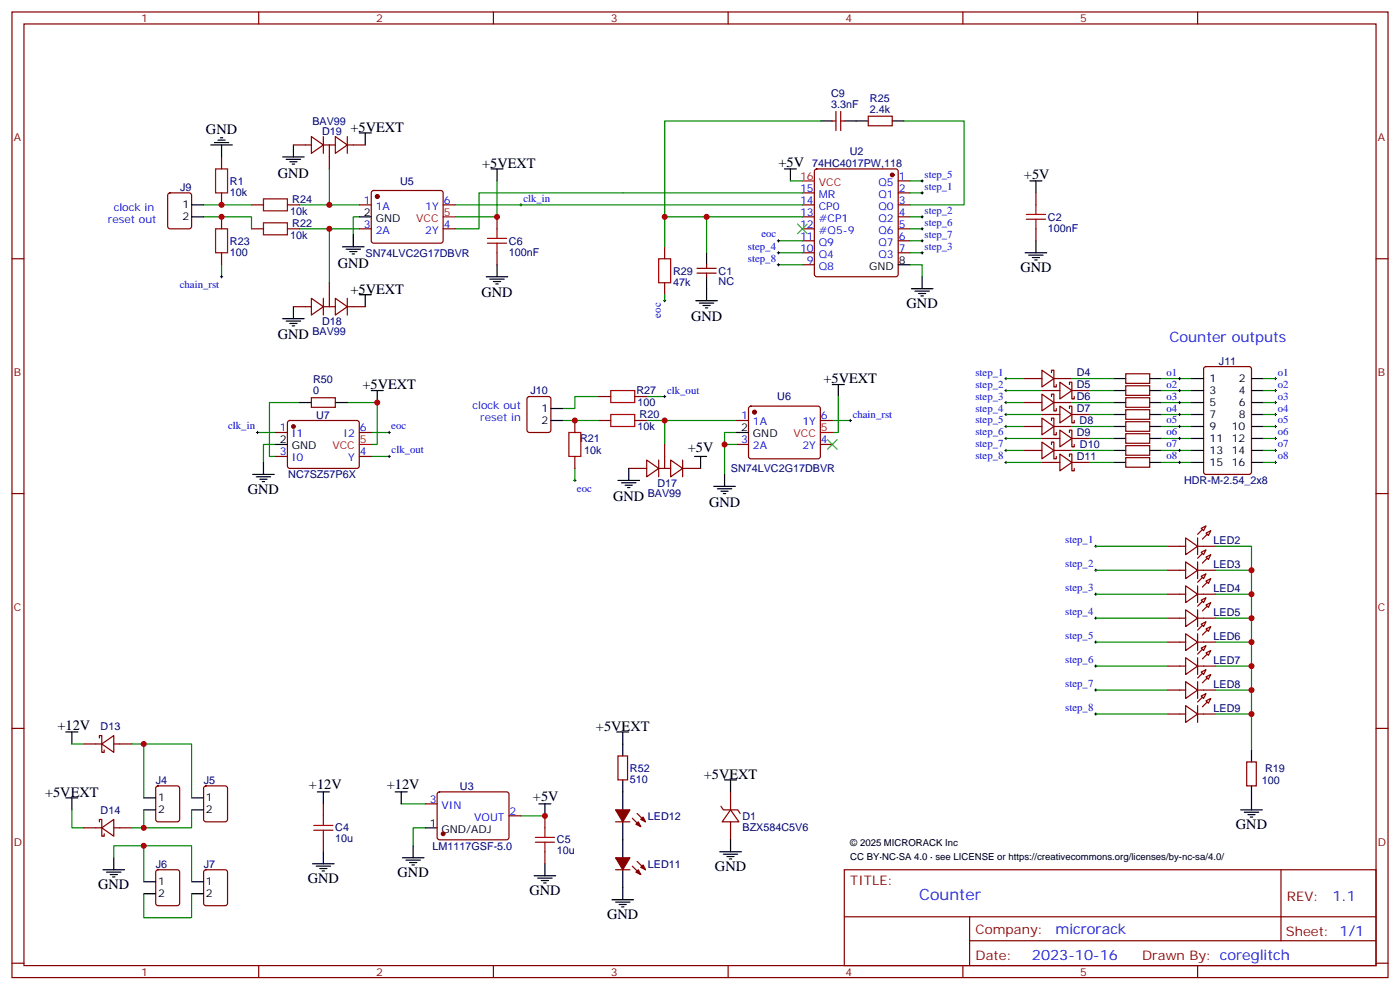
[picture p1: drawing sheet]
<svg xmlns="http://www.w3.org/2000/svg" width="412mm" height="292mm" viewBox="0 0 412 292" stroke-linecap="round" stroke-linejoin="round" font-family="sans-serif">
<g fill="none" stroke="#870000" stroke-width=".35">
<path d="M3.5 3.5h405.4v284.4h-405.4zM7.1 7.1h398.2v277.2h-398.2zM76.2 3.5v3.6M145.3 3.5v3.6M214.5 3.5v3.6M283.6 3.5v3.6M352.8 3.5v3.6M245.2 35.6h1M246.2 32.8v5.7M247.6 32.8v5.7M247.6 35.6h1.1M255.8 34.2h7v2.8h-7z"/>
<path d="M49.6 57l.5-.2h5.6l.7 .4v9.5l-.4 .6-5.9 .1-.7-.5v-9.4zM65.3 46.2v3.5M65.3 56.8v3.5M86.4 42.7h5.3M91.7 40.2l3.5 2.5-3.5 2.5zM95.2 40.2v5M95.2 42.7h3.6M97 42.7v7M98.8 40.2l3.5 2.5-3.5 2.5zM102.3 40.2v5M102.3 42.7h5.3M109.6 56.3l.5-.2h19.7l.5 .2 .2 .5v14.4l-.7 .4-20-.1-.4-.6v-14.1z"/>
<path d="M236.4 56.8h3.5M240.1 49.9l.5-.2h23.3l.5 .2 .2 .5v30.4l-.3 .5-.4 .2h-23.3l-.5-.2-.2-.5v-30.4zM264.6 53.3h3.5M264.6 56.8h3.5M305.2 56.8v3.5M3.5 76.2h3.6M65.3 63.9v3.5M65.3 74.4v3.6M74.1 60.3h3.5M74.1 67.4h3.5M84.7 60.3h3.5M84.7 67.4h3.5"/>
<path d="M105.8 60.3h3.6M105.8 67.4h3.6M130.5 60.3h3.6M130.5 67.4h3.6M146.4 63.9v3.5M146.4 74.4v3.6M195.8 72.7v3.5M205.3 79h5.7M208.1 78v1M236.4 60.3h3.5M236.4 63.9h3.5M236.4 67.4h3.5"/>
<path d="M236.4 70.9h3.5M236.4 74.4h3.5M236.4 78h3.5M264.6 60.3h3.5M264.6 63.9h3.5M264.6 67.4h3.5M264.6 70.9h3.5M264.6 74.4h3.5M305.2 67.4v3.5M405.3 76.2h3.6M86.4 90.3h5.3M91.7 87.8l3.5 2.5-3.5 2.5z"/>
<path d="M95.2 87.8v5M95.2 90.3h3.6M97 83.3v7M98.8 87.8l3.5 2.5-3.5 2.5zM102.3 90.3h5.3M102.3 87.8v5M195.8 83.3v3.5M205.3 80.4h5.7M208.1 80.4v1.1M91.7 117.1h7.1v2.8h-7.1zM155.5 117l.4-.2h5.7l.6 .4 .1 9.4-.5 .7-5.9 .1-.6-.5-.1-9.4zM176.4 116.8h3.5"/>
<path d="M187 116.8h3.5M220.7 119.8l.5-.2h19.7l.5 .2 .3 .5-.1 14.4-.7 .4-20-.1-.4-.6v-14.1zM301.6 111.5h5.3M301.6 118.5h5.3M306.9 109l3.5 2.5-3.5 2.4zM306.9 116.1l3.5 2.4-3.5 2.5zM306.9 115h5.3M309.7 109.7v-.7h.7v4.9h.7v-.7M309.7 116.8v-.7h.7v4.9h.7v-.7M310.4 111.5h5.3M310.4 118.5h5.3M312.2 112.5l3.5 2.5-3.5 2.5z"/>
<path d="M312.2 119.6l3.5 2.5-3.5 2.4zM315 113.2v-.7h.7v5h.7v-.7M315.7 115h5.3M331.6 110.1h7.1v2.8h-7.1zM331.6 113.6h7.1v2.8h-7.1zM331.6 117.1h7.1v2.8h-7.1zM354.8 108.2l.4-.3h12.7l.7 .5 .1 30.6-.5 .6-13 .1-.6-.5-.1-30.5zM81.1 127.4h3.6M81.1 134.4h3.6M84.9 124l.5-.2 20 .1 .4 .6v13l-.7 .4h-20l-.4-.7v-12.7zM105.8 127.4h3.6M105.8 134.4h3.6"/>
<path d="M169.3 123.8v3.6M169.3 134.4v3.5M176.4 123.8h3.5M185.2 137.9h5.3M187 123.8h3.5M190.5 135.5l3.5 2.4-3.5 2.5zM194 137.9h3.6M194 135.5v4.9M195.8 130.9v7M197.6 135.5l3.5 2.4-3.5 2.5zM201.1 137.9h5.3M201.1 135.5v4.9"/>
<path d="M217 123.8h3.5M217 130.9h3.5M241.7 123.8h3.5M241.7 130.9h3.5M301.6 125.6h5.3M301.6 132.6h5.3M306.9 123.1l3.5 2.5-3.5 2.5zM306.9 130.2l3.5 2.4-3.5 2.5zM306.9 122.1h5.3M306.9 129.1h5.3M306.9 136.2h5.3M309.7 123.8v-.7h.7v5h.7v-.7"/>
<path d="M309.7 130.9v-.7h.7v4.9h.7v-.7M310.4 125.6h5.3M310.4 132.6h5.3M312.2 126.6l3.5 2.5-3.5 2.5zM312.2 133.7l3.5 2.5-3.5 2.4zM315 120.3v-.7h.7v4.9h.7v-.7M315 127.4v-.8h.7v5h.7v-.7M315 134.4v-.7h.7v4.9h.7v-.7M315.7 122.1h5.3M315.7 129.1h5.3M315.7 136.2h5.3M331.6 124.2h7.1v2.8h-7.1z"/>
<path d="M331.6 120.6h7.1v2.9h-7.1zM331.6 134.8h7.1v2.8h-7.1zM331.6 127.7h7.1v2.8h-7.1zM331.6 131.2h7.1v2.9h-7.1zM3.5 145.3h3.6M349.2 158.4l3.6 2.5-3.6 2.4zM352.8 158.4v4.9M353.8 155.6l1.4-.7-.7 1.4zM355.2 157l1.5-.7-.7 1.4zM405.3 145.3h3.6M344 160.9h5.2M344 167.9h5.2"/>
<path d="M344 175h5.2M349.2 165.5l3.6 2.4-3.6 2.5zM349.2 172.5l3.6 2.5-3.6 2.4zM349.2 179.6l3.6 2.4-3.6 2.5zM352.8 165.5v4.9M352.8 172.5v4.9M352.8 179.6v4.9M352.8 160.9h5.3M352.8 167.9h5.3M352.8 175h5.3M353.8 162.6l1.4-.7-.7 1.4zM353.8 169.7l1.4-.7-.7 1.4z"/>
<path d="M353.8 176.7l1.4-.7-.7 1.4zM355.2 164l1.5-.7-.7 1.4zM355.2 171.1l1.5-.7-.7 1.4zM355.2 178.2l1.5-.8-.7 1.5zM344 182h5.2M344 189.1h5.2M344 196.1h5.2M349.2 186.6l3.6 2.5-3.6 2.5zM349.2 193.7l3.6 2.4-3.6 2.5zM352.8 186.6v5M352.8 193.7v4.9M352.8 182h5.3"/>
<path d="M352.8 189.1h5.3M352.8 196.1h5.3M353.8 183.8l1.4-.7-.7 1.4zM353.8 190.9l1.4-.8-.7 1.5zM353.8 197.9l1.4-.7-.7 1.4zM355.2 185.2l1.5-.7-.7 1.4zM355.2 192.3l1.5-.7-.7 1.4zM355.2 199.3l1.5-.7-.7 1.4zM3.5 214.5h3.6M24.7 219.1h5.3M29.3 217.3v-.7h.7v4.9h.7v-.7M30 219.1l3.5-2.5v4.9z"/>
<path d="M33.5 219.1h5.3M344 203.2h5.2M344 210.3h5.2M349.2 200.7l3.6 2.5-3.6 2.5zM349.2 207.8l3.6 2.5-3.6 2.4zM352.8 200.7v5M352.8 207.8v4.9M352.8 203.2h5.3M352.8 210.3h5.3M353.8 205l1.4-.7-.7 1.4zM355.2 206.4l1.5-.7-.7 1.4zM405.3 214.5h3.6"/>
<path d="M46.1 231.6l.5-.2h5.6l.7 .5v9.4l-.4 .7h-5.9l-.7-.5v-9.4zM60.2 231.6l.5-.2h5.6l.7 .5v9.4l-.4 .7h-5.9l-.7-.5v-9.4zM95.2 236.7v3.5M125.2 236.7h3.6M129 233.4l.5-.2h20l.4 .7v13l-.7 .4-20-.1-.4-.6v-12.7zM182 222.6h2.9v7.1h-2.9zM187.7 239.5l2.4 2.5M212.4 237.4l.7 1.1h4.2l.7 1M215.2 238.5l2.5 3.5h-5zM215.2 233.2v5.3M367.2 224.4h2.9v7h-2.9zM24.7 243.8h5.3"/>
<path d="M29.3 242v-.7h.7v4.9h.7v-.7M30 243.8l3.5-2.5v4.9zM33.5 243.8h5.3M46.1 256.3l.5-.2h5.6l.7 .4v9.5l-.4 .6-5.9 .1-.7-.5v-9.4zM60.2 256.3l.5-.2h5.6l.7 .4v9.5l-.4 .6-5.9 .1-.7-.5v-9.4zM95.2 247.3v3.5M149.9 240.2h3.6M160.5 240.2v3.6M160.5 250.8v3.6M181.3 256.1h4.3M181.3 242h4.3M186.3 255.1l2.4 2.4"/>
<path d="M186.3 240.9l2.4 2.5M187.7 253.6l2.4 2.5M215.2 242v5.3M248.7 256.1h156.6v28.2h-156.6zM377.3 256.1v20.9M248.7 270h156.5M285.6 277h119.6M285.6 270v14.1M3.5 283.6h3.6M76.2 284.3v3.6M145.3 284.3v3.6M214.5 284.3v3.6"/>
<path d="M283.6 284.3v3.6M352.8 284.3v3.6M405.3 283.6h3.6"/>
</g>
<g fill="none" stroke="#000" stroke-width=".35">
<path d="M105.8 39.2h3.6M107.6 39.2v3.5M241.7 35.6h3.5M248.7 35.6h7.1M262.8 35.6h3.5M62.1 42.7h6.3M63.1 42h4.3M64.2 41.3h2.1M64.9 40.6h.7M65.3 42.7v3.5M83.3 46.2h6.3M84.3 46.9h4.2"/>
<path d="M85.4 47.6h2.1M86.1 48.3h.7M86.4 42.7v3.5M144.6 49.7h3.6M146.4 49.7v3.6M231.1 49.7h3.5M232.8 49.7v3.6M303.4 53.3h3.5M305.2 53.3v3.5M56.4 63.9h3.6M56.4 60.3h3.6M100.9 72.7h6.3"/>
<path d="M102 73.4h4.2M103 74.1h2.1M103.7 74.8h.7M104.1 69.1v3.6M105.8 63.9h3.6M146.4 78v3.5M208.1 74.4v3.6M264.6 78h3.5M302 74.4h6.3M303 75.1h4.3M304.1 75.8h2.1M304.8 76.6h.7"/>
<path d="M305.2 70.9v3.5M83.3 93.8h6.3M84.3 94.5h4.2M85.4 95.2h2.1M86.1 96h.7M86.4 90.3v3.5M105.8 86.8h3.6M107.6 86.8v3.5M143.2 81.5h6.4M144.3 82.2h4.2M145.3 82.9h2.2M146 83.6h.8"/>
<path d="M205 88.5h6.3M206 89.3h4.3M207.1 90h2.1M207.8 90.7h.7M208.1 81.5v7M268.5 85h6.3M269.5 85.7h4.3M270.6 86.4h2.1M271.3 87.1h.7M271.6 81.5v3.5M88.2 118.5h3.5M98.8 118.5h3.5"/>
<path d="M109.4 115h3.5M111.1 115v3.5M245.2 113.2h3.5M246.9 113.2v3.6M328.1 111.5h3.5M328.1 115h3.5M328.1 118.5h3.5M338.7 111.5h3.5M338.7 115h3.5M338.7 118.5h3.5M351 111.5h3.5M351 115h3.5"/>
<path d="M351 118.5h3.5M368.7 111.5h3.5M368.7 115h3.5M368.7 118.5h3.5M74.4 139.7h6.4M77.6 136.2v3.5M81.1 130.9h3.6M162.3 120.3h3.5M162.3 123.8h3.5M185.2 137.9v3.6M204.6 134.4h3.5M206.4 134.4v3.5"/>
<path d="M213.4 139.7v3.5M217 127.4h3.5M328.1 125.6h3.5M328.1 122.1h3.5M328.1 136.2h3.5M328.1 129.1h3.5M328.1 132.6h3.5M338.7 125.6h3.5M338.7 122.1h3.5M338.7 136.2h3.5M338.7 129.1h3.5M338.7 132.6h3.5"/>
<path d="M351 125.6h3.5M351 122.1h3.5M351 136.2h3.5M351 129.1h3.5M351 132.6h3.5M368.7 125.6h3.5M368.7 122.1h3.5M368.7 136.2h3.5M368.7 129.1h3.5M368.7 132.6h3.5M75.5 140.4h4.2M76.6 141.1h2.1"/>
<path d="M77.3 141.8h.7M182 141.5h6.4M183.1 142.2h4.2M184.1 142.9h2.2M184.9 143.6h.7M210.3 143.2h6.3M211.3 143.9h4.2M212.4 144.6h2.1M213.1 145.3h.7M19.4 215.5h3.5M21.2 215.5v3.6M181.7 215.5h3.5"/>
<path d="M183.4 215.5v7.1M19.4 235h3.5M21.2 235v3.5M42.3 235h3.6M42.3 238.5h3.6M56.4 235h3.6M56.4 238.5h3.6M93.5 233.2h3.5M95.2 233.2v3.5M116.4 233.2h3.5M118.2 233.2v3.5M158.7 236.7h3.6"/>
<path d="M160.5 236.7v3.5M183.4 229.7v8.8M213.4 229.7h3.6M215.2 229.7v3.5M365.5 238.5h6.3M366.5 239.2h4.3M367.6 239.9h2.1M368.7 220.8v3.6M368.7 231.4v7.1M30.3 256.1h6.4M31.4 256.8h4.2M32.5 257.5h2.1"/>
<path d="M33.2 258.2h.7M33.5 252.6v3.5M42.3 259.6h3.6M56.4 259.6h3.6M92.1 254.4h6.3M93.1 255.1h4.3M94.2 255.8h2.1M94.9 256.5h.7M95.2 250.8v3.6M118.5 252.6h6.4M119.6 253.3h4.2M120.6 254h2.2"/>
<path d="M121.4 254.7h.7M121.7 249.1v3.5M125.2 243.8h3.6M157.3 257.9h6.4M158.4 258.6h4.2M159.5 259.3h2.1M160.2 260h.7M160.5 254.4v3.5M183.4 242v10.6M183.4 256.1v8.8M212 250.8h6.4M213.1 251.5h4.2"/>
<path d="M214.1 252.2h2.2M214.8 252.9h.7M215.2 247.3v3.5M368.3 240.6h.7M42.3 263.2h3.6M56.4 263.2h3.6M180.3 264.9h6.3M181.3 265.6h4.3M182.4 266.3h2.1M183.1 267.1h.7"/>
</g>
<g fill="none" stroke="#a10000" stroke-width=".35">
<path d="M63.5 49.7h3.5v7.1h-3.5zM77.6 58.6h7.1v3.5h-7.1zM63.5 67.4h3.5v7h-3.5zM77.6 65.6h7.1v3.5h-7.1zM143.6 71.6h5.6M143.6 70.2h5.6M146.4 67.4v2.8M146.4 71.6v2.8M194 76.2h3.6v7.1h-3.6zM302.3 64.6h5.7M302.3 63.1h5.7M305.2 60.3v2.8"/>
<path d="M305.2 64.6v2.8M179.9 115h7.1v3.5h-7.1zM167.6 127.4h3.5v7h-3.5zM179.9 122.1h7.1v3.5h-7.1zM92.4 244.5h5.7M92.4 243.1h5.7M95.2 240.2v2.9M95.2 244.5v2.8M157.7 248h5.6M157.7 246.6h5.6M160.5 243.8v2.8M160.5 248v2.8"/>
</g>
<g fill="none" stroke="#008700" stroke-width=".35">
<path d="M241.7 35.6h-45.9v28.3M266.3 35.6h17.7v24.7h-15.9M97 49.7v10.6M146.4 53.3v10.6h-12.3M232.8 53.3h3.6M236.4 56.8h-95.3v10.6h-7M268.1 56.8h3.5M268.1 53.3h3.5M60 63.9h14.1v3.5M60 60.3h14.1M65.3 78v3.5M88.2 60.3h17.6"/>
<path d="M88.2 67.4h17.6M97 67.4v15.9M105.8 63.9h-1.7v5.2M134.1 60.3h102.3M208.1 63.9v10.5M229.3 74.4h7.1M229.3 70.9h7.1M229.3 78h7.1M236.4 63.9h-40.6v8.8M268.1 78h3.5v3.5M268.1 74.4h3.5M268.1 63.9h3.5"/>
<path d="M268.1 67.4h3.5M268.1 70.9h3.5M195.8 86.8v1.7M88.2 118.5h-8.8v15.9h1.7M102.3 118.5h8.8v12.4h-1.7M176.4 116.8h-7.1v3.5h-3.5M190.5 116.8h5.3M246.9 116.8v10.6h-1.7M296.3 111.5h5.3M296.3 118.5h5.3M296.3 115h10.6M315.7 111.5h12.4"/>
<path d="M315.7 118.5h12.4M321 115h7.1M342.2 118.5h8.8M342.2 115h8.8M342.2 111.5h8.8M372.2 111.5h3.5M372.2 118.5h3.5M372.2 115h3.5M75.8 127.4h5.3M81.1 130.9h-3.5v5.3M109.4 134.4h5.3M109.4 127.4h5.3"/>
<path d="M165.8 123.8h10.6M169.3 137.9v3.6M190.5 123.8h5.3v7.1M195.8 123.8h21.2M213.4 130.9h3.6M217 127.4h-3.6v12.3M245.2 123.8h5.3M296.3 125.6h5.3M296.3 132.6h5.3M296.3 122.1h10.6M296.3 129.1h10.6M296.3 136.2h10.6"/>
<path d="M315.7 125.6h12.4M315.7 132.6h12.4M321 122.1h7.1M321 129.1h7.1M321 136.2h7.1M342.2 132.6h8.8M342.2 129.1h8.8M342.2 136.2h8.8M342.2 122.1h8.8M342.2 125.6h8.8M372.2 125.6h3.5M372.2 132.6h3.5"/>
<path d="M372.2 122.1h3.5M372.2 129.1h3.5M372.2 136.2h3.5M322.8 160.9h21.2M322.8 167.9h21.2M322.8 175h21.2M358.1 160.9h10.6v59.9M358.1 167.9h10.6M358.1 175h10.6M322.8 182h21.2M322.8 189.1h21.2M322.8 196.1h21.2"/>
<path d="M358.1 182h10.6M358.1 189.1h10.6M358.1 196.1h10.6M21.2 219.1h3.5M38.8 219.1h17.6v15.9M42.3 219.1v15.9M322.8 203.2h21.2M322.8 210.3h21.2M358.1 203.2h10.6M358.1 210.3h10.6M21.2 238.5v5.3h3.5M42.3 238.5v5.3"/>
<path d="M56.4 238.5v5.3h-17.6M118.2 236.7h7M33.5 252.6v-3.5h22.9v10.5M42.3 249.1v10.5M125.2 243.8h-3.5v5.3M153.5 240.2h7M42.3 263.2v7h14.1v-7"/>
</g>
<g fill="#870000" stroke="#870000" stroke-width=".35">
<path d="M354.2 158.7l1.4-1.4z"/>
<path d="M354.2 155.9l-1.4 1.4z"/>
<path d="M354.2 165.8l1.4-1.4z"/>
<path d="M352.8 164.4l1.4-1.4z"/>
<path d="M354.2 172.9l1.4-1.5z"/>
<path d="M352.8 171.4l1.4-1.4z"/>
<path d="M354.2 179.9l1.4-1.4z"/>
<path d="M352.8 178.5l1.4-1.4z"/>
<path d="M354.2 187l1.4-1.4z"/>
<path d="M352.8 185.6l1.4-1.5z"/>
<path d="M354.2 194l1.4-1.4z"/>
<path d="M352.8 192.6l1.4-1.4z"/>
<path d="M354.2 201.1l1.4-1.4z"/>
<path d="M352.8 199.7l1.4-1.4z"/>
<path d="M355.6 206.7l-1.4 1.4z"/>
<path d="M352.8 206.7l1.4-1.4z"/>
<path d="M181.3 252.6h4.3l-2.2 3.5z"/>
<path d="M188 256.1l.7 1.4-1.4-.7z"/>
<path d="M188.7 255.4l.7-.7 .7 1.4z"/>
<path d="M181.3 238.5h4.3l-2.2 3.5z"/>
<path d="M187.3 242.7l.7-.7 .7 1.4z"/>
<path d="M188.7 241.3l.7-.7 .7 1.4z"/>
<circle cx="130.5" cy="245.5" r=".53"/>
<circle cx="262.8" cy="51.5" r=".53"/>
<circle cx="86.4" cy="125.6" r=".53"/>
<circle cx="222.2" cy="121.4" r=".53"/>
<circle cx="111.1" cy="57.9" r=".53"/>
</g>
<path d="M236.4 53.3h3.5M130.5 63.9h3.6M105.8 130.9h3.6M241.7 127.4h3.5" fill="none" stroke="#f00" stroke-width=".35"/>
<path d="M234.9 66l2.9 2.8M237.8 66l-2.9 2.8M243.8 129.5l2.8 2.8M246.6 129.5l-2.8 2.8" fill="none" stroke="#3c3" stroke-width=".35"/>
<g fill="none" stroke="#000" stroke-width=".29">
<path d="M153.5 60v.7M271.3 53.3h.7M271.3 56.8h.7M271.6 52.9v.7M271.6 56.4v.7M153.1 60.3h.7M229 70.9h.7M229 74.4h.7M229 78h.7M229.3 70.6v.7M229.3 74.1v.7M229.3 77.6v.7"/>
<path d="M271.3 70.9h.7M271.3 74.4h.7M271.3 63.9h.7M271.3 67.4h.7M271.6 63.5v.7M271.6 67v.7M271.6 70.6v.7M271.6 74.1v.7M64.9 81.5h.7M65.3 81.1v.7M195.4 88.5h.7M195.8 88.2v.7"/>
<path d="M195.4 116.8h.7M195.8 116.4v.7M296 111.5h.7M296 115h.7M296 118.5h.7M296.3 111.1v.7M296.3 114.7v.7M296.3 118.2v.7M347.1 111.5h.7M347.1 115h.7M347.1 118.5h.7M347.5 111.1v.7"/>
<path d="M347.5 114.7v.7M347.5 118.2v.7M375.4 111.5h.7M375.4 115h.7M375.4 118.5h.7M375.7 111.1v.7M375.7 114.7v.7M375.7 118.2v.7M75.5 127.4h.7M75.8 127v.7M114.3 127.4h.7M114.3 134.4h.7"/>
<path d="M114.7 127v.7M114.7 134.1v.7M250.1 123.8h.7M250.5 123.5v.7M296 122.1h.7M296 125.6h.7M296 129.1h.7M296 132.6h.7M296 136.2h.7M296.3 121.7v.7M296.3 125.2v.7M296.3 128.8v.7"/>
<path d="M296.3 132.3v.7M296.3 135.8v.7M347.1 122.1h.7M347.1 125.6h.7M347.1 129.1h.7M347.1 132.6h.7M347.1 136.2h.7M347.5 121.7v.7M347.5 125.2v.7M347.5 128.8v.7M347.5 132.3v.7M347.5 135.8v.7"/>
<path d="M375.4 122.1h.7M375.4 125.6h.7M375.4 129.1h.7M375.4 132.6h.7M375.4 136.2h.7M375.7 121.7v.7M375.7 125.2v.7M375.7 128.8v.7M375.7 132.3v.7M375.7 135.8v.7M169 141.5h.7M169.3 141.1v.7"/>
<path d="M322.4 175h.7M322.4 167.9h.7M322.4 160.9h.7M322.8 160.5v.7M322.8 167.6v.7M322.8 174.6v.7M322.4 196.1h.7M322.4 189.1h.7M322.4 182h.7M322.8 181.7v.7M322.8 188.7v.7M322.8 195.8v.7"/>
<path d="M322.4 210.3h.7M322.4 203.2h.7M322.8 202.8v.8M322.8 209.9v.7"/>
</g>
<g fill="#c00">
<circle cx="42.3" cy="219.1" r=".88"/>
<circle cx="42.3" cy="249.1" r=".88"/>
<circle cx="160.5" cy="240.2" r=".88"/>
<circle cx="195.8" cy="123.8" r=".88"/>
<circle cx="111.1" cy="118.5" r=".88"/>
<circle cx="169.3" cy="123.8" r=".88"/>
<circle cx="97" cy="67.4" r=".88"/>
<circle cx="65.3" cy="63.9" r=".88"/>
<circle cx="97" cy="60.3" r=".88"/>
<circle cx="146.4" cy="63.9" r=".88"/>
<circle cx="42.3" cy="243.8" r=".88"/>
<circle cx="368.7" cy="210.3" r=".88"/>
<circle cx="368.7" cy="203.2" r=".88"/>
<circle cx="368.7" cy="196.1" r=".88"/>
<circle cx="368.7" cy="189.1" r=".88"/>
<circle cx="368.7" cy="182" r=".88"/>
<circle cx="368.7" cy="175" r=".88"/>
<circle cx="368.7" cy="167.9" r=".88"/>
<circle cx="65.3" cy="60.3" r=".88"/>
<circle cx="213.4" cy="130.9" r=".88"/>
<circle cx="195.8" cy="63.9" r=".88"/>
<circle cx="208.1" cy="63.9" r=".88"/>
</g>
<text font-size="4.6" fill="#00f" x="270.8" y="265.1">Counter</text>
<g font-size="4.2">
<text x="60.7" y="39.4">GND</text>
<text x="103.2" y="38.8">+5VEXT</text>
<text x="81.8" y="52.3">GND</text>
<text x="142" y="49.4">+5VEXT</text>
<text x="229.3" y="49">+5V</text>
<text x="301.6" y="52.6">+5V</text>
<text x="99.5" y="78.8">GND</text>
<text x="300.6" y="80.1">GND</text>
<text x="103.2" y="86.5">+5VEXT</text>
<text x="141.8" y="87.5">GND</text>
<text x="203.6" y="94.5">GND</text>
<text x="267.1" y="90.7">GND</text>
<text x="81.8" y="99.9">GND</text>
<text x="242.6" y="112.9">+5VEXT</text>
<text x="106.7" y="114.7">+5VEXT</text>
<text x="202.6" y="133.2">+5V</text>
<text x="73" y="145.3">GND</text>
<text x="180.6" y="147.6">GND</text>
<text x="208.9" y="149.3">GND</text>
<text x="16.9" y="214.8">+12V</text>
<text x="175.5" y="215.2">+5VEXT</text>
<text x="91" y="232.5">+12V</text>
<text x="113.9" y="232.5">+12V</text>
<text x="207.3" y="229.3">+5VEXT</text>
<text x="13.3" y="234.6">+5VEXT</text>
<text x="157" y="236">+5V</text>
<text x="364.1" y="244.1">GND</text>
<text x="210.6" y="256.5">GND</text>
<text x="28.9" y="261.8">GND</text>
<text x="90.7" y="260">GND</text>
<text x="117.1" y="258.2">GND</text>
<text x="155.9" y="263.5">GND</text>
<text x="178.9" y="270.6">GND</text>
</g>
<g font-size="4.2" fill="#00f">
<text x="344.5" y="100.6">Counter outputs</text>
<text x="392.5" y="265.4">1.1</text>
<text x="310.9" y="274.9">microrack</text>
<text x="304" y="282.7">2023-10-16</text>
</g>
<g font-size="3.9" fill="#800">
<text x="250.5" y="260.7">TITLE:</text>
<text x="379.1" y="265.4">REV:</text>
<text x="287.4" y="274.9">Company:</text>
<text x="378.7" y="275.5">Sheet: 1/1</text>
<text x="287.4" y="282.6">Date:</text>
<text x="336.4" y="282.7">Drawn By: coreglitch</text>
</g>
<g font-size="3.2" fill="#800">
<text x="41.6" y="6.5">1</text>
<text x="110.8" y="6.5">2</text>
<text x="179.9" y="6.5">3</text>
<text x="249.1" y="6.5">4</text>
<text x="318.2" y="6.5">5</text>
<text x="4.1" y="41.6">A</text>
<text x="405.9" y="41.6">A</text>
<text x="4.1" y="110.8">B</text>
<text x="405.9" y="110.8">B</text>
<text x="4.1" y="179.9">C</text>
<text x="405.9" y="179.9">C</text>
<text x="4.1" y="249.1">D</text>
<text x="405.9" y="249.1">D</text>
<text x="41.6" y="287.3">1</text>
<text x="110.8" y="287.3">2</text>
<text x="179.9" y="287.3">3</text>
<text x="249.1" y="287.3">4</text>
<text x="318.2" y="287.3">5</text>
</g>
<g font-size="3.2" fill="#000080">
<text x="244.8" y="28.6">C9</text>
<text x="256.3" y="30">R25</text>
<text x="244.8" y="31.8">3.3nF</text>
<text x="256.3" y="33.2">2.4k</text>
<text x="92" y="36.8">BAV99</text>
<text x="94.9" y="39.7">D19</text>
<text x="250.3" y="45.6">U2</text>
<text x="239.3" y="49.1">74HC4017PW,118</text>
<text x="53.1" y="56.2">J9</text>
<text x="67.7" y="57.6">10k</text>
<text x="67.7" y="54.4">R1</text>
<text x="86.1" y="59.7">R24</text>
<text x="117.8" y="54.4">U5</text>
<text x="85.5" y="63.2">10k</text>
<text x="308.7" y="65">C2</text>
<text x="85.5" y="70.3">10k</text>
<text x="86.1" y="66.8">R22</text>
<text x="308.7" y="68.2">100nF</text>
<text x="67.7" y="75.3">100</text>
<text x="67.7" y="72">R23</text>
<text x="107.7" y="75.6">SN74LVC2G17DBVR</text>
<text x="149.9" y="75.3">100nF</text>
<text x="149.9" y="72">C6</text>
<text x="198.3" y="80.9">R29</text>
<text x="211.7" y="80.9">C1</text>
<text x="198.3" y="84.1">47k</text>
<text x="211.7" y="84">NC</text>
<text x="94.9" y="95.8">D18</text>
<text x="92" y="98.7">BAV99</text>
<text x="359.1" y="107.4">J11</text>
<text x="92.2" y="112.8">R50</text>
<text x="317.2" y="110.8">D4</text>
<text x="92.2" y="116.1">0</text>
<text x="156.3" y="116.1">J10</text>
<text x="187.5" y="116.1">R27</text>
<text x="187.8" y="119.7">100</text>
<text x="229" y="117.9">U6</text>
<text x="317.2" y="114.4">D5</text>
<text x="317.2" y="117.9">D6</text>
<text x="93.1" y="123.2">U7</text>
<text x="188.4" y="123.2">R20</text>
<text x="317.2" y="121.4">D7</text>
<text x="318" y="124.9">D8</text>
<text x="170.9" y="130.3">R21</text>
<text x="187.8" y="126.7">10k</text>
<text x="317.2" y="128.5">D9</text>
<text x="318.1" y="132">D10</text>
<text x="172.1" y="133.8">10k</text>
<text x="317.2" y="135.5">D11</text>
<text x="84.9" y="140.9">NC7SZ57P6X</text>
<text x="193.7" y="143.4">D17</text>
<text x="215.3" y="139.1">SN74LVC2G17DBVR</text>
<text x="348.8" y="142.6">HDR-M-2.54_2x8</text>
<text x="190.8" y="146.3">BAV99</text>
<text x="357.5" y="160.3">LED2</text>
<text x="357.5" y="167.3">LED3</text>
<text x="357.5" y="174.4">LED4</text>
<text x="357.5" y="181.4">LED5</text>
<text x="357.5" y="188.5">LED6</text>
<text x="357.5" y="195.6">LED7</text>
<text x="357.5" y="202.6">LED8</text>
<text x="357.5" y="209.7">LED9</text>
<text x="29.6" y="214.9">D13</text>
<text x="185.6" y="227.3">R52</text>
<text x="372.7" y="227.3">R19</text>
<text x="45.9" y="230.8">J4</text>
<text x="60" y="230.8">J5</text>
<text x="135.5" y="232.6">U3</text>
<text x="185.6" y="230.5">510</text>
<text x="371.7" y="230.8">100</text>
<text x="29.6" y="239.6">D14</text>
<text x="98.8" y="244.8">C4</text>
<text x="190.9" y="241.4">LED12</text>
<text x="218.7" y="244.6">BZX584C5V6</text>
<text x="218.7" y="241.4">D1</text>
<text x="98.8" y="248">10u</text>
<text x="127.4" y="250.2">LM1117GSF-5.0</text>
<text x="164" y="251.5">10u</text>
<text x="164" y="248.4">C5</text>
<text x="45.9" y="255.5">J6</text>
<text x="60" y="255.5">J7</text>
<text x="190.9" y="255.5">LED11</text>
</g>
<g font-size="3.2" fill="#f00">
<text x="235.7" y="52.9">16</text>
<text x="241.2" y="54.7">VCC</text>
<text x="122.6" y="65.3">VCC</text>
<text x="130.7" y="63.5">5</text>
<text x="106" y="130.5">5</text>
<text x="233.7" y="128.8">VCC</text>
<text x="241.8" y="127">5</text>
<text x="97.9" y="132.3">VCC</text>
</g>
<g font-size="3.2" fill="#00f">
<text x="264.8" y="52.9">1</text>
<text x="272.3" y="52.4">step_5</text>
<text x="107.2" y="60">1</text>
<text x="130.7" y="60">6</text>
<text x="154.2" y="59.4">clk_in</text>
<text x="235.7" y="60">14</text>
<text x="235.7" y="56.4">15</text>
<text x="241.2" y="58.2">MR</text>
<text x="258.8" y="54.7">Q5</text>
<text x="258.8" y="58.2">Q1</text>
<text x="264.8" y="56.4">2</text>
<text x="264.8" y="60">3</text>
<text x="272.3" y="55.9">step_1</text>
<text x="31.7" y="65.6">reset out</text>
<text x="33.5" y="62.1">clock in</text>
<text x="110.7" y="61.7">1A</text>
<text x="125.3" y="61.7">1Y</text>
<text x="235.7" y="63.5">13</text>
<text x="241.2" y="65.3">#CP1</text>
<text x="241.2" y="61.7">CP0</text>
<text x="258.8" y="61.7">Q0</text>
<text x="258.8" y="65.3">Q2</text>
<text x="264.8" y="63.5">4</text>
<text x="272.3" y="63">step_2</text>
<text x="107.2" y="67">3</text>
<text x="110.7" y="68.8">2A</text>
<text x="125.3" y="68.8">2Y</text>
<text x="130.7" y="67">4</text>
<text x="224.3" y="69.8">eoc</text>
<text x="235.7" y="70.6">11</text>
<text x="235.7" y="67">12</text>
<text x="241.2" y="68.8">#Q5-9</text>
<text x="258.8" y="68.8">Q6</text>
<text x="264.8" y="67">5</text>
<text x="264.8" y="70.6">6</text>
<text x="272.3" y="66.5">step_6</text>
<text x="272.3" y="70">step_7</text>
<text x="220.3" y="73.6">step_4</text>
<text x="220.3" y="77.1">step_8</text>
<text x="235.7" y="74.1">10</text>
<text x="237.7" y="77.6">9</text>
<text x="241.2" y="75.8">Q4</text>
<text x="241.2" y="72.3">Q9</text>
<text x="258.8" y="72.3">Q7</text>
<text x="258.8" y="75.8">Q3</text>
<text x="264.8" y="74.1">7</text>
<text x="272.3" y="73.6">step_3</text>
<text x="241.2" y="79.4">Q8</text>
<text x="52.9" y="84.8">chain_rst</text>
<text x="194.7" y="93.5" transform="rotate(-90 194.7 93.5)">eoc</text>
<text x="287.3" y="110.6">step_1</text>
<text x="343.6" y="110.6">o1</text>
<text x="376.4" y="110.6">o1</text>
<text x="196.5" y="115.9">clk_out</text>
<text x="287.3" y="114.1">step_2</text>
<text x="287.3" y="117.7">step_3</text>
<text x="343.6" y="114.1">o2</text>
<text x="343.6" y="117.7">o3</text>
<text x="376.4" y="114.1">o2</text>
<text x="376.4" y="117.7">o3</text>
<text x="139.2" y="120.3">clock out</text>
<text x="141.4" y="123.8">reset in</text>
<text x="218.3" y="123.5">1</text>
<text x="221.8" y="125.2">1A</text>
<text x="236.4" y="125.2">1Y</text>
<text x="241.8" y="123.5">6</text>
<text x="251.2" y="122.9">chain_rst</text>
<text x="287.3" y="121.2">step_4</text>
<text x="287.3" y="124.7">step_5</text>
<text x="343.6" y="121.2">o4</text>
<text x="343.6" y="124.7">o5</text>
<text x="376.4" y="121.2">o4</text>
<text x="376.4" y="124.7">o5</text>
<text x="67.2" y="126.5">clk_in</text>
<text x="82.5" y="127">1</text>
<text x="86" y="128.8">I1</text>
<text x="101.2" y="128.8">I2</text>
<text x="106" y="127">6</text>
<text x="115.3" y="126.3">eoc</text>
<text x="218.3" y="130.5">3</text>
<text x="241.8" y="130.5">4</text>
<text x="287.3" y="128.2">step_6</text>
<text x="287.3" y="131.8">step_7</text>
<text x="343.6" y="128.2">o6</text>
<text x="343.6" y="131.8">o7</text>
<text x="376.4" y="128.2">o6</text>
<text x="376.4" y="131.8">o7</text>
<text x="82.5" y="134.1">3</text>
<text x="86" y="135.8">I0</text>
<text x="102.6" y="135.8">Y</text>
<text x="106" y="134.1">4</text>
<text x="115.4" y="133.5">clk_out</text>
<text x="221.8" y="132.3">2A</text>
<text x="236.4" y="132.3">2Y</text>
<text x="287.3" y="135.3">step_8</text>
<text x="343.6" y="135.3">o8</text>
<text x="376.4" y="135.3">o8</text>
<text x="169.9" y="145">eoc</text>
<text x="313.8" y="160">step_1</text>
<text x="313.8" y="167">step_2</text>
<text x="313.8" y="174.1">step_3</text>
<text x="313.8" y="181.2">step_4</text>
<text x="313.8" y="188.2">step_5</text>
<text x="313.8" y="195.3">step_6</text>
<text x="313.8" y="202.3">step_7</text>
<text x="313.8" y="209.4">step_8</text>
<text x="126.6" y="236.4">3</text>
<text x="130.1" y="238.1">VIN</text>
<text x="150.1" y="239.9">2</text>
<text x="139.7" y="241.7">VOUT</text>
</g>
<g font-size="3.2">
<text x="53.7" y="61.4">1</text>
<text x="53.7" y="64.9">2</text>
<text x="107.2" y="63.5">2</text>
<text x="110.7" y="65.3">GND</text>
<text x="264.8" y="77.6">8</text>
<text x="256" y="79.4">GND</text>
<text x="356.3" y="112.5">1</text>
<text x="364.9" y="112.5">2</text>
<text x="356.3" y="116.1">3</text>
<text x="356.3" y="119.6">5</text>
<text x="364.9" y="116.1">4</text>
<text x="364.9" y="119.6">6</text>
<text x="159.6" y="121.4">1</text>
<text x="159.6" y="124.9">2</text>
<text x="356.3" y="123.1">7</text>
<text x="364.9" y="123.1">8</text>
<text x="82.5" y="130.5">2</text>
<text x="218.3" y="127">2</text>
<text x="221.8" y="128.8">GND</text>
<text x="356.3" y="126.6">9</text>
<text x="356.3" y="130.2">11</text>
<text x="362.9" y="126.6">10</text>
<text x="362.9" y="130.2">12</text>
<text x="86" y="132.3">GND</text>
<text x="356.3" y="133.7">13</text>
<text x="356.3" y="137.2">15</text>
<text x="362.9" y="133.7">14</text>
<text x="362.9" y="137.2">16</text>
<text x="46.6" y="236">1</text>
<text x="46.6" y="239.5">2</text>
<text x="60.7" y="236">1</text>
<text x="60.7" y="239.5">2</text>
<text x="126.6" y="243.4">1</text>
<text x="130.1" y="245.2">GND/ADJ</text>
<text x="46.6" y="260.7">1</text>
<text x="60.7" y="260.7">1</text>
<text x="46.6" y="264.2">2</text>
<text x="60.7" y="264.2">2</text>
</g>
<g font-size="2.8">
<text x="250.5" y="249">© 2025 MICRORACK Inc</text>
<text x="250.5" y="253.3">CC BY·NC·SA 4.0 · see LICENSE or https://creativecommons.org/licenses/by-nc-sa/4.0/</text>
</g>
</svg>
